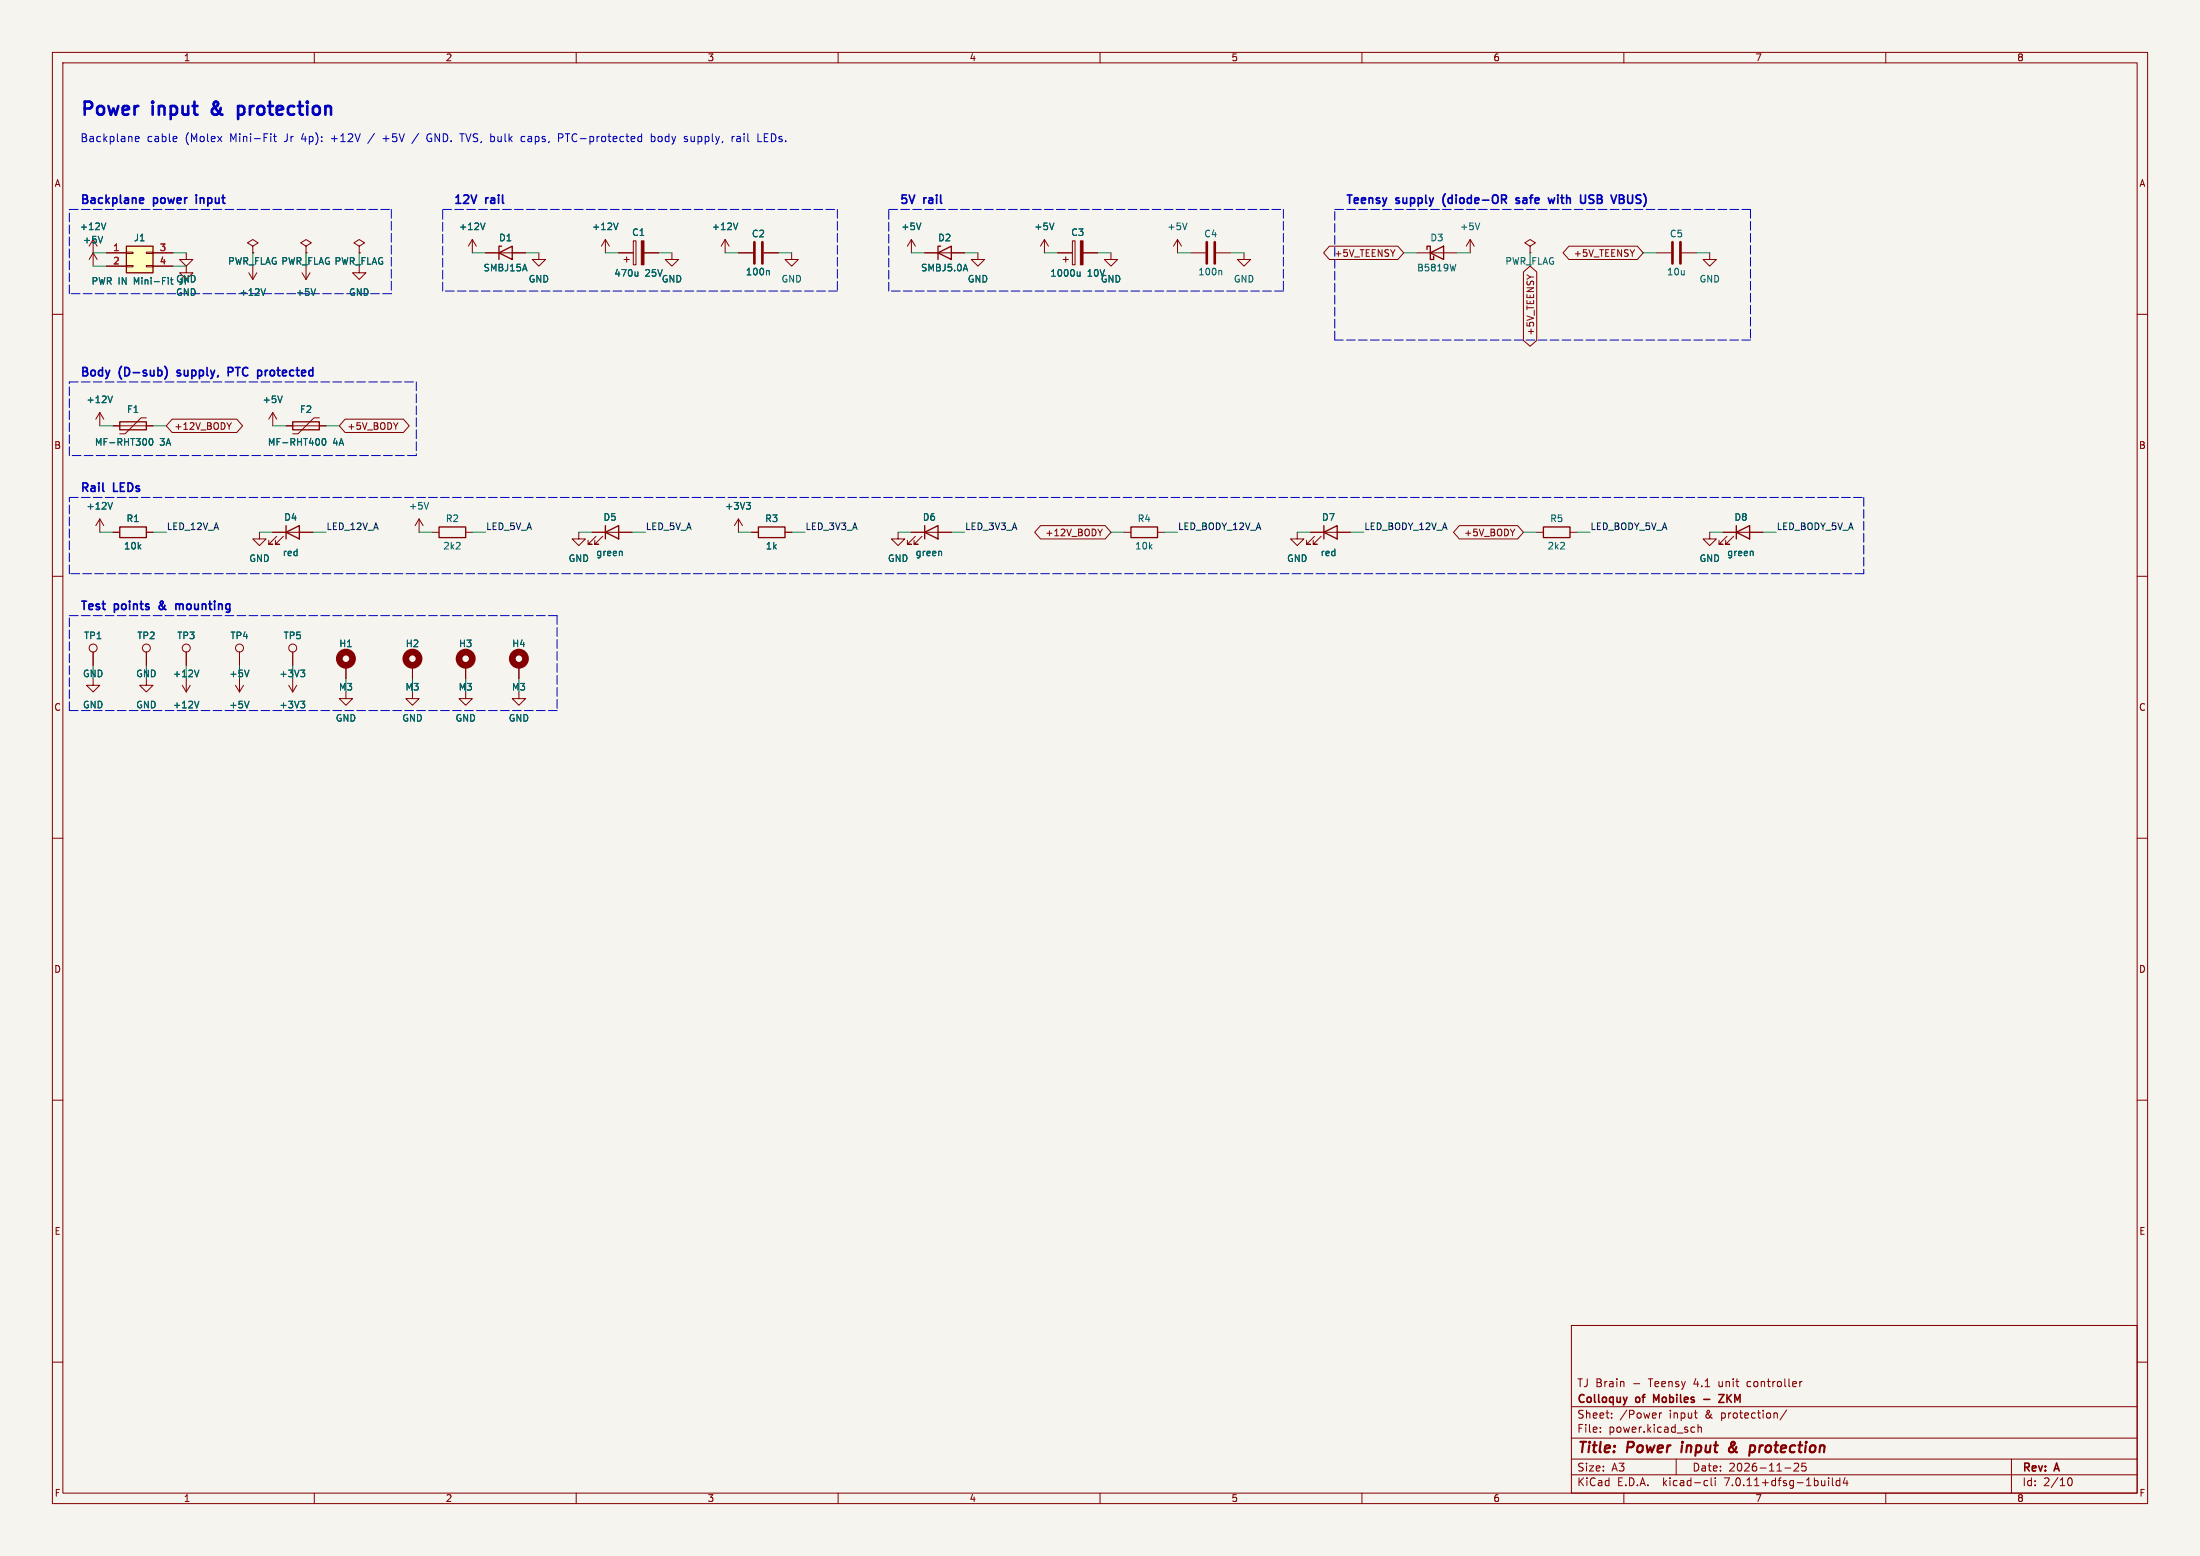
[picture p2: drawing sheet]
<svg xmlns="http://www.w3.org/2000/svg" width="420mm" height="297mm" viewBox="0 0 420 297" stroke-linecap="round" stroke-linejoin="round" font-family="sans-serif">
<path d="M0 0h420v297h-420z" fill="#f5f4ef" stroke="#f5f4ef" stroke-width=".19"/>
<g fill="none" stroke="#840000" stroke-width=".19">
<path d="M10 10h400v277h-400zM12 12h396v273h-396zM60 10v2M110 10v2M160 10v2M210 10v2M260 10v2M310 10v2M360 10v2M10 60h2M17 49.5l.8-1.2 .7 1.2M17.8 45.7v5.1"/>
<path d="M20.3 48.3h3.8M20.3 50.8h3.8M24.1 50.7h1.3v.2h-1.3zM24.1 48.1h1.3v.3h-1.3zM27.9 50.7h1.3v.2h-1.3zM27.9 48.1h1.3v.3h-1.3zM29.2 48.3h3.8M29.2 50.8h3.8M35.6 48.3v1.2h1.2l-1.2 1.3-1.3-1.3h1.3M35.6 50.8v1.3h1.2l-1.2 1.2-1.3-1.2h1.3M47.5 52.1l.8 1.2M48.3 47l1-.6-1-.7-1.1 .7 1.1 .6v1.3"/>
<path d="M48.3 48.3h.1M48.3 50.8v2.5M49 52.1l-.7 1.2M57.7 52.1l.7 1.2M58.4 47l1-.6-1-.7-1 .7 1 .6v1.3M58.4 48.3h.1M58.4 50.8v2.5M59.2 52.1l-.8 1.2M68.6 47l1-.6-1-.7-1 .7 1 .6v1.3M68.6 48.3h.1M68.6 50.8v1.3h1.2l-1.2 1.2-1.3-1.2h1.3M90.2 45.7l-.8 1.3"/>
<path d="M90.2 45.7v2.6M90.2 45.7l.7 1.3M92.7 48.3h7.6M102.9 48.3v1.2h1.2l-1.2 1.3-1.3-1.3h1.3M115.6 45.7l-.8 1.3M115.6 45.7v2.6M115.6 45.7l.7 1.3M118.1 48.3h2.8M119.1 49.5h1M119.6 49v1M120.9 46h.5v4.5h-.5zM122.9 48.3h2.8"/>
<path d="M128.3 48.3v1.2h1.2l-1.2 1.3-1.3-1.3h1.3M138.4 45.7l-.7 1.3M138.4 45.7v2.6M138.4 45.7l.8 1.3M141 48.3h2.8M145.8 48.3h2.8M151.1 48.3v1.2h1.3l-1.3 1.3-1.2-1.3h1.2M174 45.7l-.8 1.3M174 45.7v2.6M174 45.7l.8 1.3M176.5 48.3h7.6M186.7 48.3v1.2h1.3l-1.3 1.3-1.3-1.3h1.3"/>
<path d="M199.4 45.7l-.8 1.3M199.4 45.7v2.6M199.4 45.7l.8 1.3M201.9 48.3h2.8M202.9 49.5h1.1M203.5 49v1M204.7 46h.5v4.5h-.5zM206.8 48.3h2.7M212.1 48.3v1.2h1.3l-1.3 1.3-1.3-1.3h1.3M224.8 45.7l-.8 1.3M224.8 45.7v2.6M224.8 45.7l.8 1.3"/>
<path d="M227.3 48.3h2.8M232.2 48.3h2.7M237.5 48.3v1.2h1.3l-1.3 1.3-1.3-1.3h1.3M253.8 47h13.1l1.1 1.3-1.1 1.2h-13.1l-1.1-1.2zM270.5 48.3h7.6M280.7 45.7l-.8 1.3M280.7 45.7v2.6M280.7 45.7l.7 1.3M290.8 51.9l1.3-1.1 1.3 1.1v13.1l-1.3 1.1-1.3-1.1zM292.1 47l1-.6-1-.7-1 .7 1 .6v1.3M292.1 48.3h.1M299.5 47h13.1l1.1 1.3-1.1 1.2h-13.1l-1.1-1.2z"/>
<path d="M316.2 48.3h2.8M321.1 48.3h2.7M326.4 48.3v1.2h1.3l-1.3 1.3-1.3-1.3h1.3M408 60h2M19 78.7v2.6M19 78.7l-.7 1.3M19 78.7l.8 1.3M27.9 79.8h-1l-3 3h-1M52.1 78.7l-.8 1.3M52.1 78.7v2.6M52.1 78.7l.7 1.3M61 79.8h-1.1l-3 3h-1"/>
<path d="M19 99.1l-.7 1.2M19 99.1v2.5M19 99.1l.8 1.2M21.6 81.3h7.6M32.9 80h12.3l1.1 1.3-1.1 1.3h-12.3l-1.2-1.3zM44.2 80.7l-.5 .6M54.6 81.3h7.6M65.9 80h11.1l1.1 1.3-1.1 1.3h-11.1l-1.1-1.3zM80 99.1l-.8 1.2M80 99.1v2.5M80 99.1l.8 1.2M141 99.1l-.8 1.2"/>
<path d="M141 99.1v2.5M141 99.1l.7 1.2M10 110h2M21.6 101.6h1.3M27.9 101.6h1.3M49.5 101.6v1.3h1.3l-1.3 1.2-1.2-1.2h1.2M52.1 101.6h7.6M52.8 102.4l-1.5 1.5h.8h-.8v-.8M54.1 102.4l-1.5 1.5h.7h-.7v-.8M82.5 101.6h1.3M88.9 101.6h1.3M110.5 101.6v1.3h1.3l-1.3 1.2-1.3-1.2h1.3"/>
<path d="M113 101.6h7.6M113.8 102.4l-1.5 1.5h.7h-.7v-.8M115.1 102.4l-1.6 1.5h.8h-.8v-.8M143.5 101.6h1.3M149.9 101.6h1.2M171.4 101.6v1.3h1.3l-1.3 1.2-1.2-1.2h1.2M174 101.6h7.6M174.8 102.4l-1.6 1.5h.8h-.8v-.8M176 102.4l-1.5 1.5h.8h-.8v-.8M198.6 100.3h12.4l1.1 1.3-1.1 1.3h-12.4l-1.1-1.3zM210.4 101l-.4 .7M214.6 101.6h1.3"/>
<path d="M221 101.6h1.2M247.6 101.6v1.3h1.3l-1.3 1.2-1.2-1.2h1.2M250.2 101.6h7.6M251 102.4l-1.6 1.5h.8h-.8v-.8M252.2 102.4l-1.5 1.5h.8h-.8v-.8M278.6 100.3h11.1l1.1 1.3-1.1 1.3h-11.1l-1.1-1.3zM293.4 101.6h1.2M299.7 101.6h1.3M326.4 101.6v1.3h1.3l-1.3 1.2-1.3-1.2h1.3M328.9 101.6h7.6M329.7 102.4l-1.5 1.5h.7h-.7v-.8M331 102.4l-1.6 1.5h.8h-.8v-.8"/>
<path d="M408 110h2M17.8 129.5v1.3h1.2l-1.2 1.3-1.3-1.3h1.3M17.8 124.5v2.5M27.9 129.5v1.3h1.3l-1.3 1.3-1.2-1.3h1.2M27.9 124.5v2.5M34.8 130.8l.8 1.3M35.6 124.5v2.5M35.6 129.5v2.6M36.3 130.8l-.7 1.3M45 130.8l.7 1.3M45.7 124.5v2.5M45.7 129.5v2.6"/>
<path d="M46.5 130.8l-.8 1.3M55.1 130.8l.8 1.3M55.9 124.5v2.5M55.9 129.5v2.6M56.6 130.8l-.7 1.3M66 132.1v1.3h1.3l-1.3 1.2-1.2-1.2h1.2M66 127v2.5M78.7 132.1v1.3h1.3l-1.3 1.2-1.2-1.2h1.2M78.7 127v2.5M88.9 132.1v1.3h1.3l-1.3 1.2-1.3-1.2h1.3M88.9 127v2.5M99.1 132.1v1.3h1.2l-1.2 1.2-1.3-1.2h1.3"/>
<path d="M99.1 127v2.5M10 160h2M408 160h2M10 210h2M408 210h2M10 260h2M300 253h108v32h-108zM408 260h2M300 278.5h108M300 274.5h108M300 268.5h108M305.5 273.2v.2"/>
<path d="M305.5 272.5v.1M307.7 270.5v.2M307.7 269.8v.1M316.8 269.7v1M317.2 269.7l-.3 .1-.1 .2M320 278.5v3M323.1 272.4l.4 .1M323.4 269.7h.6M323.5 273.3l-.4 .1M323.9 270.7h.1M324.2 272.5l.2-.1 .3 .1 .1 .9M324.2 271.9v1.5"/>
<path d="M341.1 269.1l-1.3 1.9M343.3 279.4v.5l-.9 .9h1M343.6 263.7v1M344 279.3l-.1 .7 .3-.1h.5l.1 .6-.3 .3-.6-.2M344 263.7l-.3 .1-.1 .2M384 278.5v6.5M60 285v2M110 285v2M160 285v2M210 285v2M260 285v2M300 281.5h108"/>
<path d="M310 285v2M325.6 282.6l.4 .1M326 283.5l-.4 .1M326.7 282.1v1.3l.2 .2M327.4 282.1v.1M327.4 282.6v1M340.7 280.2h1.2M349.1 282.1v.1M349.1 282.6v1M349.8 282.1v1.3l.2 .2M351.2 282.7l-.4-.1-.3 .3 .2 .6h.5M351.2 282.1v1.5"/>
<path d="M352.2 282l-.3 1.1h.9M352.6 282.6v1M360 285v2M394.7 282.7l.2-.5 .2-.1a.8 .8 0 0 1 .5 .7 .8 .8 0 0 1-.5 .8l-.2-.2-.2-.4"/>
<circle cx="17.8" cy="123.7" r=".76"/>
<circle cx="27.9" cy="123.7" r=".76"/>
<circle cx="35.6" cy="123.7" r=".76"/>
<circle cx="45.7" cy="123.7" r=".76"/>
<circle cx="55.9" cy="123.7" r=".76"/>
</g>
<path d="M321.1 275.9l-.1 1.3M331 275.8l-.7 .5a.52 .52 0 0 0-.1 .8 .52 .52 0 0 0 .8-.1M331.1 275.3l-.2-.1a.41 .41 0 0 0-.4 .5l.6 1.1M334.4 275.9l.5 .1 .2 .3-.1 .5-.4 .4" fill="none" stroke="#840000" stroke-width=".4"/>
<path d="M316.2 267.3l-.5-1.1v1.5M325.3 267.1h1.1M328.1 266.2h1l-1 1.5h1" fill="none" stroke="#840000" stroke-width=".3"/>
<g fill="none" stroke="#006464" stroke-width=".19">
<path d="M19.6 45.1l-.4 1.3M20.2 42.6l-.4 1.2M32.1 53v.1M32.1 53.4v.8M32.5 53.4h.5M32.7 53v1.1l.3 .1M50.7 55.1l-.4 1.3M60.2 55.1l-.4 1.3M92.6 42.6l-.4 1.2M118 42.6l-.4 1.2M121.8 51.9v.8M121.8 52.6l-.2 .1"/>
<path d="M140.8 42.6l-.4 1.2M146.7 51.6l.2 .2v.7M175.8 42.6l-.4 1.2M184.3 50.4l.4 1.3M201.2 42.6l-.4 1.2M206.2 51.9v.8M206.2 52.6l-.2 .1h-.3M226.6 42.6l-.4 1.2M233 51.6l.2 .2v.7M277.9 50.4l-.3 1.3M282.5 42.6l-.4 1.2M21.5 75.6l-.5 1.3"/>
<path d="M53.9 75.6l-.4 1.3M21.5 95.9l-.5 1.3M28.6 83.8l.2-.1a.68 .68 0 0 1 .4 .6 .68 .68 0 0 1-.4 .7 .84 .84 0 0 1-.2-1.2zM61.7 83.8l.1-.1a.68 .68 0 0 1 .4 .6 .68 .68 0 0 1-.4 .7 .84 .84 0 0 1-.1-1.2zM81.8 95.9l-.4 1.3M142.5 95.9h.8l-.5 .5M143 96.4l.3 .2v.3l-.3 .3M118.7 105.3l.1 .8M179.7 105.3v.8M334.6 105.3l.1 .8M38 133.8l-.4 1.3M38 127.9l-.4 1.3"/>
<path d="M47.5 127.9l-.4 1.3M47.5 133.8l-.4 1.3M57.4 133.8h.8l-.4 .5M57.4 127.9h.8l-.4 .5M57.9 134.3l.3 .3v.3l-.3 .2M57.9 128.4l.3 .2v.3l-.3 .3"/>
</g>
<g fill="none" stroke="#840000" stroke-width="1.3">
<circle cx="66" cy="125.7" r="1.27"/>
<circle cx="78.7" cy="125.7" r="1.27"/>
<circle cx="88.9" cy="125.7" r="1.27"/>
<circle cx="99.1" cy="125.7" r="1.27"/>
</g>
<g fill="none" stroke="#840000" stroke-width=".25">
<path d="M24.1 47h5.1v5.1h-5.1zM95.2 48.3l2.6-1.3v2.5zM95.8 47h-.6v2.5M179.1 48.3l2.5-1.3v2.5zM179.6 47h-.5v2.5M272.4 47.6v-.6h.6v2.5h.7v-.6M273 48.3l2.6-1.3v2.5zM22.9 80.5h5v1.5h-5zM55.9 80.5h5.1v1.5h-5.1zM22.9 100.6h5v2h-5zM54.6 101.6l2.5-1.3v2.6zM54.6 100.3v2.6"/>
<path d="M83.8 100.6h5.1v2h-5.1zM115.6 101.6l2.5-1.3v2.6zM115.6 100.3v2.6M144.8 100.6h5.1v2h-5.1zM176.5 101.6l2.6-1.3v2.6zM176.5 100.3v2.6M215.9 100.6h5.1v2h-5.1zM252.7 101.6l2.6-1.3v2.6zM252.7 100.3v2.6M294.6 100.6h5.1v2h-5.1zM331.5 101.6l2.5-1.3v2.6zM331.5 100.3v2.6"/>
</g>
<path d="M144 46.2v4.1M145.5 46.2v4.1M230.4 46.2v4.1M231.9 46.2v4.1M319.3 46.2v4.1M320.8 46.2v4.1" fill="none" stroke="#840000" stroke-width=".51"/>
<g fill="#840000" stroke="#840000" stroke-width=".19">
<path d="M206.2 46h.6v4.5h-.6z"/>
<path d="M122.4 46h.5v4.5h-.5z"/>
</g>
<path d="M24.1 47h5.1v5.1h-5.1z" fill="#ffffc2" stroke="#ffffc2" stroke-width=".19"/>
<g fill="none" stroke="#0000c2" stroke-width=".32">
<path d="M26.9 37.8h.4l.1 .3-.7 .2M27.3 38.7l-.4 .1M37.5 37.2v.2M37.5 37.8v1M290 37.8h-.4l-.2 .2 .1 .2 .5 .2v.3h-.6M296.8 37.8l-.3 1-.3-.7-.3 .7M303.3 38.7l.7 .1M304 37.2h-.3l-.4 .3 .2 .4 .5 .2M309.7 37.2l.3 .3-.1 .3-.2 .2a.43 .43 0 0 1 .4 .4 .43 .43 0 0 1-.3 .4h-.7M31.5 69.9a1.83 1.83 0 0 1 0 2.5M33.8 71.7h.2M33.9 70.8v.3"/>
<path d="M44.3 70.2l-.7-.1v1.6M44.3 70.9l-.7 .1M30.5 115.7v.5M33.6 115.3v1M33.6 115.4l.4-.1 .3 .2M34.3 115.5v.8M34.3 115.4v.1"/>
</g>
<g fill="none" stroke="#0000c2" stroke-width=".19">
<path d="M25.8 26.5l.8-.1-.1-.3-.4-.1-.3 .3 .1 .7h.6M33.6 26l.2 .4-.7 .1M33.7 27h-.1M51.7 25.5v.2M51.7 26v1M52.2 26h.6M52.4 25.5v1.3l.4 .2M71.5 25.5l-1.3 1.9M73.1 26.5h1.2M79.9 25.5l-1.3 1.9M82.2 25.5a.75 .75 0 0 0-.7 .8 .75 .75 0 0 0 .6 .7M99.6 27h.6"/>
<path d="M99.6 26.1h.6M106.6 25.5h.6l.3 .3-.2 .5h-.7M124.3 26.1l.5-.1 .3 .3-.2 .7h-.6M124.3 25.5v1.5M125.7 26.2v.7M131.9 26v.8l.2 .2M140.2 26l-.3 .1M140.7 26.1h.6v.9M141.3 26.4l-.5 .1a.29 .29 0 0 0-.2 .3 .29 .29 0 0 0 .2 .2h.5M144.7 27h.7M145.9 26.3h.5M146.6 25.5h-.7v1.5h.7"/>
</g>
<path d="M40.6 20.8l-.1 .3 .1 .6M45.4 20.2v2.5M45.4 20.4l.8-.2 .4 .5M46.6 21.4l-.4 .5-.8-.1" fill="none" stroke="#0000c2" stroke-width=".5"/>
<g fill="none" stroke="#0000c2" stroke-width=".19" stroke-dasharray="1.7 .6">
<path d="M13.2 40h61.5M74.7 40v16.1M84.5 40h75.4M159.9 40v15.6M169.7 40h75.3M245 40v15.6M254.8 40h79.4M334.2 40v24.9M13.2 56.1v-16.1M74.7 56.1h-61.5M84.5 55.6v-15.6M159.9 55.6h-75.4"/>
<path d="M169.7 55.6v-15.6M245 55.6h-75.3M13.2 72.9h66.3M79.5 72.9v14.1M254.8 64.9v-24.9M334.2 64.9h-79.4M13.2 87v-14.1M13.2 95h342.6M79.5 87h-66.3M355.8 95v14.5M13.2 117.5h93.2M13.2 109.5v-14.5"/>
<path d="M106.4 117.5v18.1M355.8 109.5h-342.6M13.2 135.6v-18.1M106.4 135.6h-93.2"/>
</g>
<g fill="none" stroke="#009600" stroke-width=".19">
<path d="M17.8 50.8h2.5M17.8 48.3h2.5M33 50.8h2.6M33 48.3h2.6M48.3 48.3v2.5M58.4 48.3v2.5M68.6 48.3v2.5M90.2 48.3h2.5M100.3 48.3h2.6M115.6 48.3h2.5M125.7 48.3h2.6M138.4 48.3h2.6"/>
<path d="M148.6 48.3h2.5M174 48.3h2.5M184.1 48.3h2.6M199.4 48.3h2.5M209.5 48.3h2.6M224.8 48.3h2.5M234.9 48.3h2.6M268 48.3h2.5M278.1 48.3h2.6M292.1 48.3v2.5M313.7 48.3h2.5M323.8 48.3h2.6"/>
<path d="M19 81.3h2.6M29.2 81.3h2.5M52.1 81.3h2.5M62.2 81.3h2.6M19 101.6h2.6M29.2 101.6h2.5M49.5 101.6h2.6M59.7 101.6h2.5M80 101.6h2.5M90.2 101.6h2.5M110.5 101.6h2.5M120.6 101.6h2.6"/>
<path d="M141 101.6h2.5M151.1 101.6h2.6M171.4 101.6h2.6M181.6 101.6h2.5M212.1 101.6h2.5M222.2 101.6h2.6M247.6 101.6h2.6M257.8 101.6h2.5M290.8 101.6h2.6M301 101.6h2.5M326.4 101.6h2.5M336.5 101.6h2.6"/>
<path d="M17.8 127v2.5M27.9 127v2.5M35.6 127v2.5M45.7 127v2.5M55.9 127v2.5M66 129.5v2.6M78.7 129.5v2.6M88.9 129.5v2.6M99.1 129.5v2.6"/>
</g>
<g font-size="3.5" fill="#0000c2">
<text x="15.2" y="22.2">Power</text>
<text x="29.2" y="22.2">input</text>
<text x="41.5" y="22.2">&amp;</text>
<text x="47.5" y="22.2">protection</text>
</g>
<g font-size="2.8" fill="#840000">
<text x="301" y="277.9">Title:</text>
<text x="310.6" y="277.9">Power</text>
<text x="321.8" y="277.9">input</text>
<text x="331.7" y="277.9">&amp;</text>
<text x="336.5" y="277.9">protection</text>
</g>
<g font-size="2.2" fill="#0000c2">
<text x="15.2" y="39">Backplane</text>
<text x="29.4" y="39">power</text>
<text x="38.2" y="39">input</text>
<text x="86.5" y="39">12V</text>
<text x="92.8" y="39">rail</text>
<text x="171.7" y="39">5V</text>
<text x="176.4" y="39">rail</text>
<text x="256.8" y="39">Teensy</text>
<text x="266.6" y="39">supply</text>
<text x="276.2" y="39">(diode-OR</text>
<text x="290.8" y="39">safe</text>
<text x="297.7" y="39">with</text>
<text x="304.4" y="39">USB</text>
<text x="311" y="39">VBUS)</text>
<text x="15.2" y="72">Body</text>
<text x="22.8" y="72">(D-sub)</text>
<text x="34.6" y="72">supply,</text>
<text x="44.9" y="72">PTC</text>
<text x="51.2" y="72">protected</text>
<text x="15.2" y="94">Rail</text>
<text x="21.7" y="94">LEDs</text>
<text x="15.2" y="116.6">Test</text>
<text x="21.9" y="116.6">points</text>
<text x="31.1" y="116.6">&amp;</text>
<text x="34.9" y="116.6">mounting</text>
</g>
<g font-size="2.1" fill="#0000c2">
<text x="15.2" y="27.2">Backplane</text>
<text x="28" y="27.2">cable</text>
<text x="35.4" y="27.2">(Molex</text>
<text x="44.1" y="27.2">Mini-Fit</text>
<text x="54.6" y="27.2">Jr</text>
<text x="58" y="27.2">4p):</text>
<text x="63.8" y="27.2">+12V</text>
<text x="73.9" y="27.2">+5V</text>
<text x="82.7" y="27.2">GND. TVS, bulk</text>
<text x="101.1" y="27.2">caps,</text>
<text x="108.4" y="27.2">PTC-protected</text>
<text x="126.2" y="27.2">body</text>
<text x="132.8" y="27.2">supply,</text>
<text x="142" y="27.2">rail</text>
<text x="147.1" y="27.2">LEDs.</text>
</g>
<g font-size="2.1" fill="#840000">
<text x="301" y="268.2">Colloquy</text>
<text x="301" y="265">TJ Brain</text>
<text x="311.7" y="265">-</text>
<text x="312.4" y="268.2">of</text>
<text x="314.9" y="265">Teensy</text>
<text x="316.3" y="268.2">Mobiles</text>
<text x="323.6" y="265">4.1</text>
<text x="328.5" y="265">unit</text>
<text x="330.1" y="268.2">ZKM</text>
<text x="334.1" y="265">controller</text>
<text x="301" y="273.7">File:</text>
<text x="301" y="271">Sheet:</text>
<text x="307.1" y="273.7">power.kicad_sch</text>
<text x="309.2" y="271">/Power</text>
<text x="318.7" y="271">input</text>
<text x="325.7" y="271">&amp;</text>
<text x="328.8" y="271">protection/</text>
<text x="301" y="281.1">Size:</text>
<text x="307.6" y="281.1">A3</text>
<text x="323" y="281.1">Date:</text>
<text x="330" y="281.1">2026-11-25</text>
<text x="386" y="281.3">Rev:</text>
<text x="392.4" y="281.3">A</text>
<text x="301" y="283.9">KiCad</text>
<text x="308.7" y="283.9">E.D.A.</text>
<text x="317.6" y="283.9">kicad-cli</text>
<text x="329.5" y="283.9">7.0.11+dfsg-1build4</text>
<text x="386" y="283.9">Id:</text>
<text x="390.1" y="283.9">2/10</text>
</g>
<g font-size="1.8" fill="#840000">
<text x="35" y="11.9">1</text>
<text x="85" y="11.9">2</text>
<text x="135" y="11.9">3</text>
<text x="185" y="11.9">4</text>
<text x="235" y="11.9">5</text>
<text x="285" y="11.9">6</text>
<text x="335" y="11.9">7</text>
<text x="385" y="11.9">8</text>
<text x="10.3" y="35.9">A</text>
<text x="408.3" y="35.9">A</text>
<text x="254.6" y="49.2">+5V_TEENSY</text>
<text x="300.3" y="49.2">+5V_TEENSY</text>
<text x="293.1" y="64.2" transform="rotate(-90 293.1 64.2)">+5V_TEENSY</text>
<text x="33.2" y="82.2">+12V_BODY</text>
<text x="66.2" y="82.2">+5V_BODY</text>
<text x="10.3" y="85.9">B</text>
<text x="408.2" y="85.9">B</text>
<text x="199.5" y="102.6">+12V_BODY</text>
<text x="279.4" y="102.6">+5V_BODY</text>
<text x="10.3" y="135.9">C</text>
<text x="408.2" y="135.9">C</text>
<text x="10.3" y="185.9">D</text>
<text x="408.2" y="185.9">D</text>
<text x="10.3" y="235.9">E</text>
<text x="408.3" y="235.9">E</text>
<text x="10.3" y="285.9">F</text>
<text x="35" y="286.9">1</text>
<text x="85" y="286.9">2</text>
<text x="135" y="286.9">3</text>
<text x="185" y="286.9">4</text>
<text x="235" y="286.9">5</text>
<text x="285" y="286.9">6</text>
<text x="335" y="286.9">7</text>
<text x="385" y="286.9">8</text>
<text x="408.3" y="285.9">F</text>
</g>
<g font-size="1.8" fill="#006464">
<text x="15.1" y="44.1">+12V</text>
<text x="15.7" y="46.7">+5V</text>
<text x="25.5" y="46.3">J1</text>
<text x="87.5" y="44.1">+12V</text>
<text x="95.2" y="46.3">D1</text>
<text x="112.9" y="44.1">+12V</text>
<text x="120.6" y="45.2">C1</text>
<text x="135.8" y="44.1">+12V</text>
<text x="143.4" y="45.5">C2</text>
<text x="172" y="44.1">+5V</text>
<text x="179" y="46.3">D2</text>
<text x="197.4" y="44.1">+5V</text>
<text x="204.4" y="45.2">C3</text>
<text x="222.8" y="44.1">+5V</text>
<text x="229.8" y="45.5">C4</text>
<text x="273" y="46.3">D3</text>
<text x="278.6" y="44.1">+5V</text>
<text x="318.7" y="45.5">C5</text>
<text x="43.4" y="50.7">PWR_FLAG PWR_FLAG PWR_FLAG</text>
<text x="92.2" y="52">SMBJ15A</text>
<text x="117.2" y="53">470u</text>
<text x="123.1" y="53">25V</text>
<text x="142.3" y="52.8">100n</text>
<text x="175.7" y="52">SMBJ5.0A</text>
<text x="200.4" y="53">1000u</text>
<text x="207.6" y="53">10V</text>
<text x="228.6" y="52.8">100n</text>
<text x="270.4" y="52">B5819W</text>
<text x="287.3" y="50.7">PWR_FLAG</text>
<text x="318.2" y="52.8">10u</text>
<text x="17.4" y="54.5">PWR IN</text>
<text x="25.6" y="54.5">Mini-Fit</text>
<text x="33.5" y="54.1">GND</text>
<text x="33.5" y="56.7">GND</text>
<text x="34.6" y="54.5">Jr</text>
<text x="45.6" y="56.7">+12V</text>
<text x="56.4" y="56.7">+5V</text>
<text x="66.5" y="56.7">GND</text>
<text x="100.8" y="54.1">GND</text>
<text x="126.2" y="54.1">GND</text>
<text x="149.1" y="54.1">GND</text>
<text x="184.7" y="54.1">GND</text>
<text x="210.1" y="54.1">GND</text>
<text x="235.5" y="54.1">GND</text>
<text x="324.4" y="54.1">GND</text>
<text x="16.4" y="77.1">+12V</text>
<text x="50" y="77.1">+5V</text>
<text x="24.1" y="79">F1</text>
<text x="57.2" y="79">F2</text>
<text x="18" y="85.3">MF-RHT300</text>
<text x="30.5" y="85.3">3A</text>
<text x="51" y="85.3">MF-RHT400</text>
<text x="63.5" y="85.3">4A</text>
<text x="16.4" y="97.5">+12V</text>
<text x="24.1" y="99.8">R1</text>
<text x="54.2" y="99.6">D4</text>
<text x="78" y="97.5">+5V</text>
<text x="85" y="99.8">R2</text>
<text x="115.1" y="99.6">D5</text>
<text x="138.3" y="97.5">+3V3</text>
<text x="146" y="99.8">R3</text>
<text x="176.1" y="99.6">D6</text>
<text x="217.1" y="99.8">R4</text>
<text x="252.3" y="99.6">D7</text>
<text x="295.8" y="99.8">R5</text>
<text x="331" y="99.6">D8</text>
<text x="23.6" y="105.1">10k</text>
<text x="47.5" y="107.5">GND</text>
<text x="53.9" y="106.3">red</text>
<text x="84.5" y="105.1">2k2</text>
<text x="108.5" y="107.5">GND</text>
<text x="113.7" y="106.3">green</text>
<text x="146.1" y="105.1">1k</text>
<text x="169.4" y="107.5">GND</text>
<text x="174.7" y="106.3">green</text>
<text x="216.6" y="105.1">10k</text>
<text x="245.6" y="107.5">GND</text>
<text x="252" y="106.3">red</text>
<text x="295.4" y="105.1">2k2</text>
<text x="324.4" y="107.5">GND</text>
<text x="329.6" y="106.3">green</text>
<text x="16" y="122.2">TP1</text>
<text x="26.1" y="122.2">TP2</text>
<text x="33.7" y="122.2">TP3</text>
<text x="43.9" y="122.2">TP4</text>
<text x="54.1" y="122.2">TP5</text>
<text x="64.7" y="123.7">H1</text>
<text x="77.4" y="123.7">H2</text>
<text x="87.5" y="123.7">H3</text>
<text x="97.7" y="123.7">H4</text>
<text x="15.7" y="129.5">GND</text>
<text x="25.9" y="129.5">GND</text>
<text x="32.9" y="129.5">+12V</text>
<text x="43.7" y="129.5">+5V</text>
<text x="53.2" y="129.5">+3V3</text>
<text x="15.7" y="135.4">GND</text>
<text x="25.9" y="135.4">GND</text>
<text x="32.9" y="135.4">+12V</text>
<text x="43.7" y="135.4">+5V</text>
<text x="53.2" y="135.4">+3V3</text>
<text x="64" y="137.9">GND</text>
<text x="64.6" y="132">M3</text>
<text x="76.7" y="137.9">GND</text>
<text x="77.3" y="132">M3</text>
<text x="86.9" y="137.9">GND</text>
<text x="87.5" y="132">M3</text>
<text x="97" y="137.9">GND</text>
<text x="97.6" y="132">M3</text>
</g>
<g font-size="1.8" fill="#a90000">
<text x="21.5" y="48">1</text>
<text x="21.5" y="50.5">2</text>
<text x="30.4" y="48">3</text>
<text x="30.4" y="50.5">4</text>
</g>
<g font-size="1.8" fill="#0f0f0f">
<text x="31.7" y="101.3">LED_12V_A</text>
<text x="62.2" y="101.3">LED_12V_A</text>
<text x="92.7" y="101.3">LED_5V_A</text>
<text x="123.2" y="101.3">LED_5V_A</text>
<text x="153.7" y="101.3">LED_3V3_A</text>
<text x="184.1" y="101.3">LED_3V3_A</text>
<text x="224.8" y="101.3">LED_BODY_12V_A</text>
<text x="260.3" y="101.3">LED_BODY_12V_A</text>
<text x="303.5" y="101.3">LED_BODY_5V_A</text>
<text x="339.1" y="101.3">LED_BODY_5V_A</text>
</g>
</svg>
